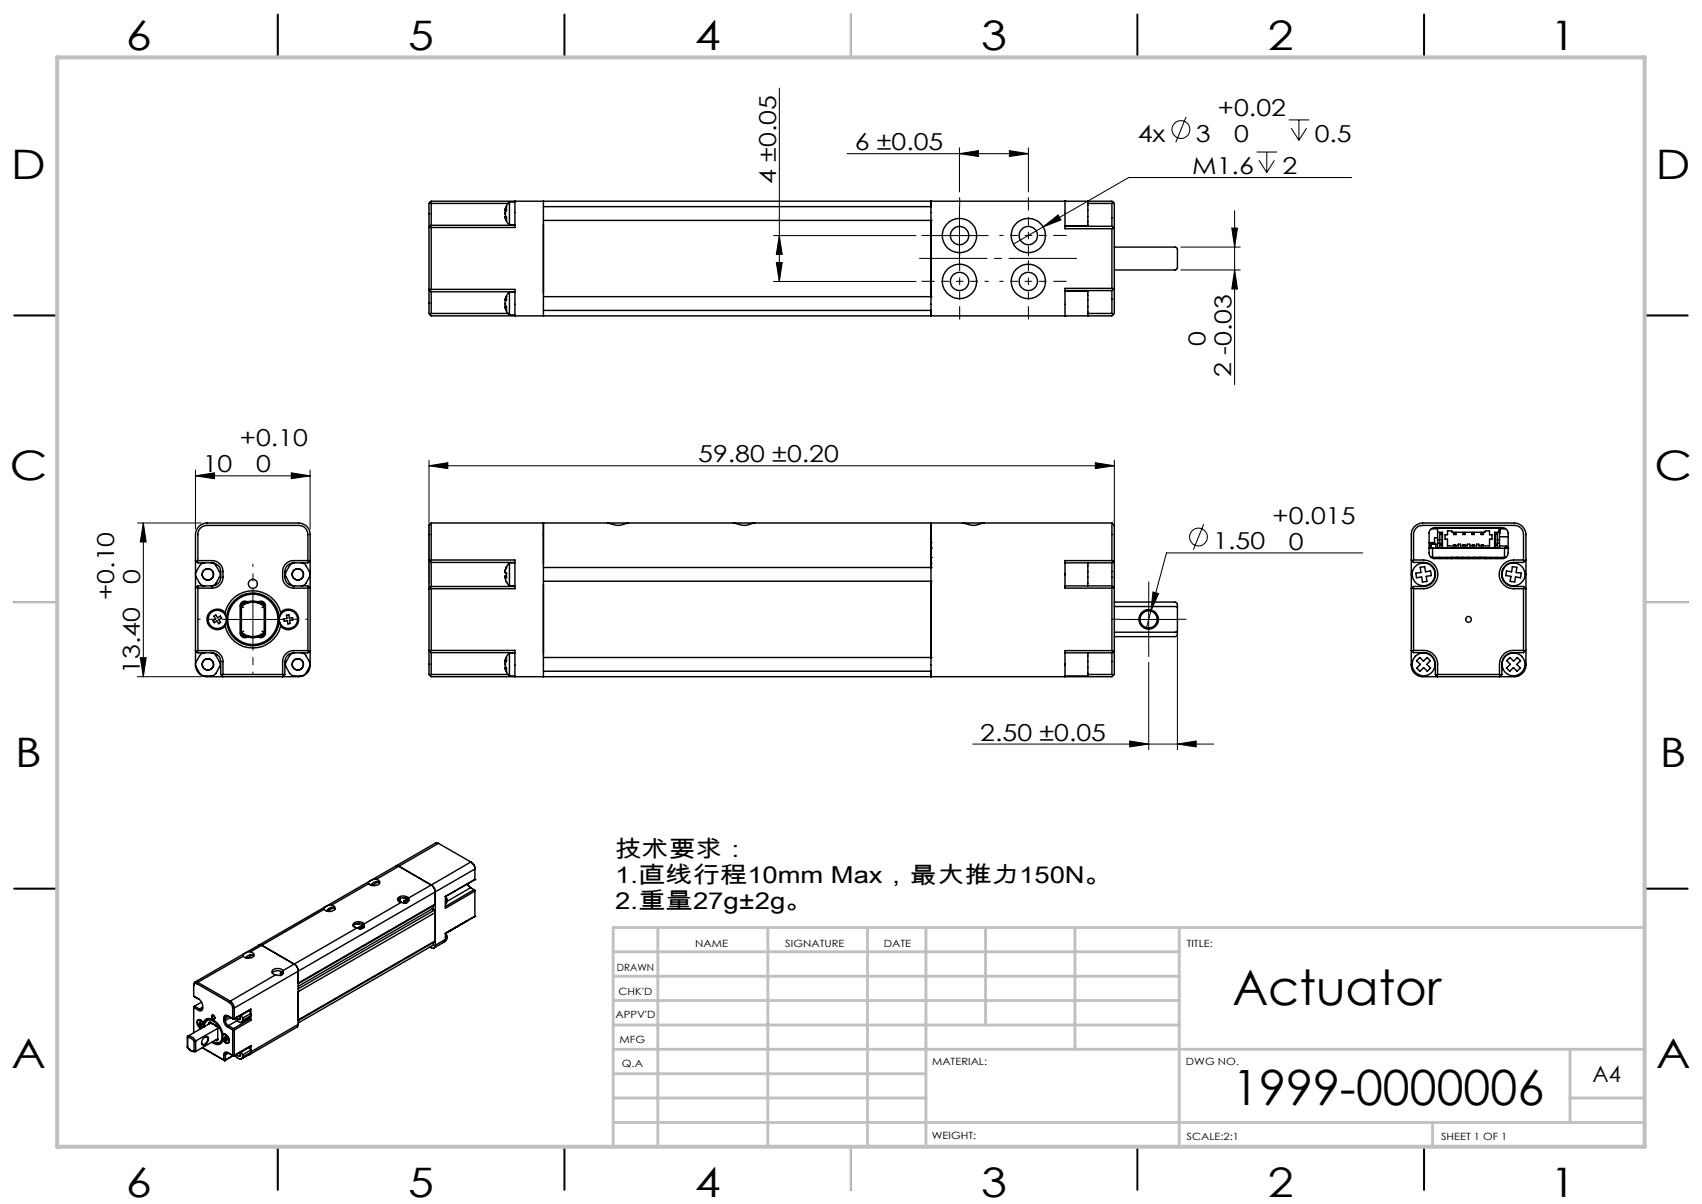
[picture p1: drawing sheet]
<svg xmlns="http://www.w3.org/2000/svg" width="297mm" height="210mm" viewBox="0 0 297 210" stroke-linecap="round" stroke-linejoin="round" font-family="sans-serif">
<g fill="none" stroke="#000" stroke-width=".18">
<path d="M136 15.4v33.7M147.8 26.8h31.7M167.4 26.8l3.3-.5v1zM167.4 25.8v7.7M167.4 36.1v10M176.1 26.3l3.4 .5-3.4 .5zM179.5 25.8v7.7M182 39.6l2.6-2.1 .5 .9zM182 39.6l-5.2 3M207 20.4l-1.8 4.4M214.9 39.8h1l-.5 3.3zM215.4 36.8v30.3"/>
<path d="M219.3 26.5h3.5M219.7 28l1.4 2.1M221.1 26.5v3.6M222.4 28l-1.3 2.1M224.9 20.9h3.6M225.3 22.4l1.4 2.1M226.7 20.9v3.6M228 22.4l-1.3 2.1M235.9 31h-38.9l-15 8.6M135 41.1h24.8M135 49.1h24.8M135.5 45.8h1l-.5 3.3z"/>
<path d="M136 41.1l.5 3.3h-1zM162.5 41.1h9.9M206.1 47.1h10.3M206.1 43.1h10.3M215.4 47.1l.5 3.3h-1zM24 91.2h11.1M25 91.2v26.8M25 91.2l.5 3.3h-1zM34.1 83l3.3-.5v1zM34.1 82v10.2M34.1 83h20M50.8 82.5l3.3 .5-3.3 .5z"/>
<path d="M54.1 82v10.2M74.9 81.2l3.2-.5v1zM74.9 80.2v21.5M74.9 81.2h119.6M191.1 80.7l3.4 .5-3.4 .5zM194.5 80.2v12M210 91.4l-1.8 4.5M237.8 96.4h-34.2l-2.8 10.2M24 118h11.1M24.5 114.7h1l-.5 3.3zM39.1 108h10M44.1 103v10"/>
<path d="M195.4 108h10.1M200.4 103v10M200.4 115.5v15.3M200.8 106.6l-.7 2.9M201.2 103.2l1 .3-1.4 3.1zM205.5 111.1v19.7M169.8 129.8h42M197.1 129.2l3.3 .6-3.3 .5zM205.5 129.8l3.2-.6v1.1z"/>
<circle cx="206.1" cy="22.6" r="1.55"/>
<circle cx="209.1" cy="93.7" r="1.56"/>
</g>
<path d="M187.9 45.1h-27.4" fill="none" stroke="#000" stroke-width=".18" stroke-dasharray="15.2 1.3 1.3 1.3" stroke-dashoffset="3.4"/>
<path d="M167.5 36.1v-1.6M179.5 36.1v-1.6M162.5 41.1h-1.6M162.5 49.1h-1.6M167.5 54.1v1.6M179.5 54.1v1.6M184.5 41.1h1.6M184.5 49.1h1.6M195.5 108h-1.5M200.5 103v-1.5M200.5 113v1.5M205.5 108h1.5" fill="none" stroke="#000" stroke-width=".18" stroke-dasharray="15.2 1.3 1.3 1.3"/>
<path d="M167.5 49.1v-5M167.5 49.1h-5M167.5 49.1v5M167.5 49.1h5M179.5 41.1v-5M179.5 41.1h-5M179.5 41.1v5M179.5 41.1h5M179.5 49.1v-5M179.5 49.1h-5M179.5 49.1v5M179.5 49.1h5" fill="none" stroke="#000" stroke-width=".18" stroke-dasharray="15.2 1.3 1.3 1.3" stroke-dashoffset="14.6"/>
<path d="M39.1 108h-4.6M44.1 103v-4.6M44.1 113v4.6M49.1 108h4.6" fill="none" stroke="#000" stroke-width=".18" stroke-dasharray="15.2 1.3 1.3 1.3" stroke-dashoffset="14.8"/>
<g fill="none" stroke="#000" stroke-width=".35">
<path d="M48.5 2.5v7.5M98.5 2.5v7.5M148.5 2.5v7.5M198.5 2.5v7.5M248.5 2.5v7.5M2.5 55h7.5M287 55h7.5M2.5 105h7.5M287 105h7.5M2.5 155h7.5M287 155h7.5M48.5 200v7.5"/>
<path d="M98.5 200v7.5M148.5 200v7.5M198.5 200v7.5M248.5 200v7.5"/>
</g>
<path d="M148.5 2.5v7.5M2.5 105h7.5M287 105h7.5M148.5 200v7.5" fill="none" stroke="#c0c0c0" stroke-width=".35"/>
<g fill="none" stroke="#c0c0c0" stroke-width=".5">
<path d="M107 178.8h98.8M107 174.5h98.8M107 170.3h98.8M107 166h98.8M114.8 161.8v38.2M134 161.8v38.2M151.4 161.8v38.2M161.6 161.8v38.2M172 161.8v17M187.6 161.8v21.2M205.8 161.8v38.2M287 161.8h-180v38.2"/>
<path d="M107 195.8h180M107 191.5h54.6M107 187.3h54.6M107 183h180M250 195.8v4.2M274 191.5h13M274 183v12.8"/>
</g>
<path d="M10 10h277v190h-277z" fill="none" stroke="#c0c0c0" stroke-width=".7"/>
<g fill="#000">
<path d="M215.4 47.1l.5 3.3h-1zM214.9 39.8h1l-.5 3.3z"/>
<path d="M25 91.2l.5 3.3h-1zM24.5 114.7h1l-.5 3.3zM136 41.1l.5 3.3h-1zM135.5 45.8h1l-.5 3.3z"/>
<path d="M34.1 83l3.3-.5v1zM50.8 82.5l3.3 .5-3.3 .5z"/>
<path d="M74.9 81.2l3.2-.5v1zM191.1 80.7l3.4 .5-3.4 .5zM167.4 26.8l3.3-.5v1zM176.1 26.3l3.4 .5-3.4 .5z"/>
<path d="M201.2 103.2l-.4 3.4 1.4-3.1zM182 39.6l3.1-1.2-.5-.9z"/>
<path d="M205.5 129.8l3.2-.6v1.1zM197.1 129.2l3.3 .6-3.3 .5z"/>
</g>
<g fill="none" stroke="#000" stroke-width=".25">
<path d="M74.9 39.7v10.8M75 35.3l-.1 .2v4.2M75 35.3l.2-.2h118.8l.2 .2M75 39.5l.2 .2M75 39.5l-.1 .2M75 35.3l.2 .2M75.2 35.5v3.8M75.2 39.7v10.8M75.2 35.5h13.5M75.2 39.3h14.7M75.2 39.3l-.2 .2M88.1 37.8a2.4 2.4 0 0 0 .8 1.4"/>
<path d="M88.1 37.2l.3 .7v.5l-.3-.6M88.1 37.2h.1M88.1 37.8h.2M88.3 36.7l-.2 .5M88.4 36.7h-.3l.3-.7v.6l-.3 .6M88.9 35.2l-.5 .7-.3 .7M88.9 35.2v4M88.9 39.2h1M88.9 35.2h1M89.9 35.1v4.6h-14.7M94.8 36h67.7v-.9v20v-1h-67.7M94.8 35.1v20"/>
<path d="M94.8 38.4h67.7M162.5 38.4h.1M162.5 38.4v.6M185.8 35.1v4.8h8.2M185.8 35.1h.1M185.8 39.5h8.2M189.8 35.1v4.3h-4M189.8 35.5h4.2M194 35.5v4M194 39.9v10.4M194 39.5l.5 .4M194.2 35.3l.3 .2v4.4"/>
<path d="M194.2 39.7l-.2 .2M194.2 35.3l-.2 .2M194.5 39.9v10.4M74.9 50.5v4.2l.1 .2M74.9 50.5l.1 .2M75 50.7l.2 .2M75.2 50.5h14.7v4.6M75.2 50.9v3.8M75.2 54.7h13.5M75.2 50.9h14.7M75.2 50.5l-.2 .2M75.2 54.7l-.2 .2"/>
<path d="M88.1 53.5a2.4 2.4 0 0 0 .8 1.4M88.1 52.9l.2 .6M88.1 53.5l.3 .6v-.6M88.1 52.9l.3 .6M88.1 52.9h.1M88.1 53.5h.3M88.3 52.4h-.2l.3-.7v.6l-.3 .6M88.9 50.9l-.5 .7-.3 .7M88.9 50.9v4M88.9 54.9h1M88.9 50.9h1M94.8 51.7h67.7"/>
<path d="M162.5 51.7h.1M162.5 51.1v.6M185.8 50.8h4v4.3M185.8 55.1h.1M185.8 50.7h8.2M189.8 54.7h4.2M194 50.3h-8.2v4.8M194 50.7v4M194 50.3l.2 .2M194 54.7l.2 .2M194.2 50.5l-.2 .2M194.5 50.3v4.4l-.5 .4h-118.8l-.2-.2"/>
<path d="M194.5 43.1l10.8 .1a4.6 4.6 0 0 1 .2 2.3v1.2l-.2 .3-.3 .1h-10.5M194.5 50.3l-.3 .2M34.1 97.8l.2 .2M34.3 98l.2 .2h2.5a1.57 1.57 0 0 1 1.5 1.5 2.07 2.07 0 0 1-.6 2.2l-.9 .3h-2.5l-.2 .2M34.5 97.8h2.5a1.93 1.93 0 0 1 1.9 1.9 2.31 2.31 0 0 1-1.2 2.7l-.7 .2h-2.5M34.5 97.8v-4.6a1.57 1.57 0 0 1 1.6-1.6h16a1.57 1.57 0 0 1 1.6 1.6v4.6M34.5 97.8l-.2 .2M35.7 98.2a1.06 1.06 0 0 0-.9 .5l-.5 1a.93 .93 0 0 0 0 1l.6 1.1 .4 .3 .4 .1M36.9 98.2a.95 .95 0 0 1 .8 .5l.6 1a.93 .93 0 0 1 0 1l-.7 1.1-.2 .3-.5 .1M51.4 98.2a1.06 1.06 0 0 0-.9 .5l-.5 1a.93 .93 0 0 0 0 1l.6 1.1 .4 .3 .4 .1M52.6 98.2a.95 .95 0 0 1 .8 .5l.6 1a.93 .93 0 0 1 0 1l-.7 1.1-.2 .3-.5 .1M53.7 97.8h-2.5a1.93 1.93 0 0 0-1.9 1.9 2.31 2.31 0 0 0 1.2 2.7l.7 .2h2.5"/>
<path d="M53.7 97.8l.2 .2M54.1 97.8l-.4 .4h-2.5a1.57 1.57 0 0 0-1.5 1.5 2.24 2.24 0 0 0 .7 2.2l.8 .3h2.5l.4 .4M74.9 97.7v5M74.9 97.7l.1 .2M75 97.9l.2 .2M75.2 91.2v6.5M75.2 91.2l-.3 .4v6.1M75.2 98.1v4.2M75.2 91.2h30.8M75.2 97.7h14.7v5h-14.7M75.2 98.1h14.7M75.2 97.7l-.2 .2"/>
<path d="M88.4 98.9l-.3 .8M88.4 100v.2M88.4 100v.8l-.3-.2M88.9 98.2l-.5 .6-.2 .7-.1 .4 .3 .1M88.9 98.2v4M88.9 98.2h1M94.8 91.2v26.8M94.8 99h67.7M106 91.2a4.2 4.2 0 0 0 3.7 0M106 91.2h3.7M109.7 91.2h18.3a4.2 4.2 0 0 0 3.7 0M128 91.2h3.7"/>
<path d="M131.7 91.2h36.3M162.5 99h.1M162.5 97.2h.1M162.5 95.6h.1M162.5 91.2v26.8v-.9h-67.7M162.5 94.6h.1M162.5 98.2h.1M162.5 97.3h.1M162.5 98.4v.6M168 91.2l.7 .2a3.7 3.7 0 0 0 3-.2h22.3M168 91.2h3.7M185.8 98.2h8.2"/>
<path d="M189.8 98.2v4M194 91.2v6.6M194 91.2l.5 .4v6.2M194 98.2v4M194 97.8h-8.2v4.8h8.2M194 97.8l.2 .2M194.2 98l-.2 .2M194.5 97.8v4.8M194.5 97.8l-.3 .2M246.3 97.7l.2 .2M246.5 97.9l.2 .2a3.6 3.6 0 0 1 3.2 .6 2.12 2.12 0 0 1 .4 2.3 2.12 2.12 0 0 1-1.9 1.3h-1.7l-.2 .2M246.7 97.7v-4.5a1.57 1.57 0 0 1 1.5-1.6h16.1a1.57 1.57 0 0 1 1.6 1.6v4.5"/>
<path d="M246.7 97.7a3.9 3.9 0 0 1 3.4 .6 2.51 2.51 0 0 1 .7 2.8 2.51 2.51 0 0 1-2.4 1.6h-1.7M246.7 97.7l-.2 .2M246.8 91.8l.7-.4 .7-.2h16.1a2.05 2.05 0 0 1 2 2v22.8a2.05 2.05 0 0 1-2 2h-16.1a1.99 1.99 0 0 1-1.9-2v-22.8a1.91 1.91 0 0 1 .5-1.4zM247.8 98.9h.3a.34 .34 0 0 1 .4-.1 .34 .34 0 0 1 .2 .5v.4h.6a.31 .31 0 0 1 .4 0 .31 .31 0 0 1 0 .4 .35 .35 0 0 1-.1 .3 .35 .35 0 0 1-.4 .1 .36 .36 0 0 0-.3 .2 .36 .36 0 0 0 .1 .4 .31 .31 0 0 1-.1 .4 .31 .31 0 0 1-.4 0h-.3v-.3a.38 .38 0 0 0-.1-.5 .38 .38 0 0 0-.5 0l-.4 .1v-.3a.34 .34 0 0 1-.1-.5 .34 .34 0 0 1 .4-.1h.5zM249.3 94.6h1M249.4 95.6h13.8M249.6 95.4h.1M249.6 95.3h.1M249.6 95.2h.1M249.6 94.9h.1M249.6 94.9h.9v.7M249.6 94.9v.7"/>
<path d="M249.7 92.3l.7-.3h11.7a1.02 1.02 0 0 1 1.1 1v3.4a1.02 1.02 0 0 1-1.1 1h-11.7a.96 .96 0 0 1-1-1v-3.6zM249.8 97.2h12.9M249.8 92.2h1.1M250 95.6h.1M250 95.6v1.6M250.5 95.6h.7M250.9 93.8h-.6v1.1M250.9 92.8h.8v2.7M250.9 94.7h.3M250.9 94.1h.3M251.2 95v-1.9h.5v1.9M251.2 95v.5"/>
<path d="M251.2 95.5v.1M251.2 95.5h-.3v-3.4h10.8v3.4h-.4M251.2 97.2v.2M251.2 95h.5M251.7 95v.5M251.7 95.5v.1M251.7 95.5h9.2M251.7 94.7h.1M251.7 94.1h.1M252.4 95.6h.1M252.4 97.2v.2M252.6 92.6h.7l.1 .2h5.7l.1-.2h.7v.7h.4v.7h-.4v1.2h-1.8v-.3h-.4v.3h-1.2v-.3h-.5v.3h-1.2v-.3h-.3v.3h-1.9v-1.2h-.4v-.7h.4z"/>
<path d="M252.6 95.6h.1M252.7 95.5l-1 .1M252.8 95.5v.1M252.8 95.6h.9M253.1 95.6h.1M253.3 97.3h1.2M253.3 97.2v.2M253.3 95.5v.1M253.4 95.6h.1M253.6 92.8v.4h.5v-.4M253.7 95.5v.1M253.7 95.2v-.2h.3v.2"/>
<path d="M253.8 92.9h.2v.2h-.2zM254 95.5v.1M254 95.6h1.1M254.1 97.2v.1M254.2 95.6h.1M254.4 95.6h.1M254.5 97.2v.2M254.5 95.5v.1M254.7 95.6h.1M254.9 95.6h.1M255.1 95.5v.1M255.1 97.2v.2"/>
<path d="M255.1 97.3h.3M255.3 92.8v.4h.4v-.4M255.3 95.5v.1M255.3 95.2v-.2h.3v.2M255.4 92.9h.2v.2h-.2zM255.4 97.2v.2M255.6 95.5v.1zM255.7 95.6h.2M255.9 95.5v.1M256 97.2v.2M256 97.3h.5M256.5 97.2v.2"/>
<path d="M256.6 95.5v.1M256.9 92.8v.4h.3v-.4M256.9 95.5v.1M256.9 95.2v-.2h.3v.2M257 92.9h.2v.2h-.2zM257.1 97.2v.2M257.1 97.3h.4M257.2 95.5v.1M257.2 95.6h1M257.5 97.2v.2M257.5 95.6h.1M257.8 95.6h.1"/>
<path d="M258.1 97.2v.2M258.1 97.3h1.2v.1M258.1 95.6h.1M258.1 95.5v.1M258.2 95.6h.1M258.4 97.2v.1M258.4 92.8v.4h.5v-.4M258.5 95.5v.1M258.5 95.2v-.2h.3v.2M258.6 92.9h.2v.2h-.2zM258.8 95.5v.1M259.2 95.5v.1"/>
<path d="M259.2 95.6h1M259.3 97.2v.2M260.1 97.2v.2M260.2 95.6h.7M260.2 95.5v.1M260.4 95.6h.1M260.5 95.6h-.1M260.5 95.6h.1M260.8 94.7h.1M260.8 94.1h.1M260.9 95v-1.9h.4v1.9M260.9 95v.5"/>
<path d="M260.9 95.5v.1M260.9 95h.4M261.3 95v.5M261.3 95.5v.1M261.3 97.2v.2M261.3 94.7h.4M261.3 94.1h.4M261.7 92.5v.3M261.7 92.9h.1M261.7 92.5h.1M261.7 92.4v.1M261.7 92.4h.1"/>
<path d="M261.7 92.2h1M261.7 93.6h1.5M261.7 95.2h1.2v.4M261.7 92.8h-.9v2.7M262.6 95.6l-.1 1.6M262.9 95.6h.3M262.9 95.4h.3M262.9 99.6l.3 .1a.38 .38 0 0 0 .5 0 .38 .38 0 0 0 .1-.4l.1-.1a.3 .3 0 0 1 .1-.4 .3 .3 0 0 1 .4 .1h.3l-.1 .6a.36 .36 0 0 0 .1 .4 .36 .36 0 0 0 .4 0l.4 .1-.1 .3a.33 .33 0 0 1-.1 .4 .33 .33 0 0 1-.4 0h-.1a.36 .36 0 0 0-.4 .1 .36 .36 0 0 0 0 .4 .32 .32 0 0 1-.2 .3 .32 .32 0 0 1-.4 0l-.3-.1 .2-.9-1-.1zM263.1 95.6h.1M265.9 97.7a3.9 3.9 0 0 0-3.4 .6 2.49 2.49 0 0 0-.7 2.8 2.49 2.49 0 0 0 2.3 1.6h1.8M265.9 97.7l.2 .2M266.3 97.7l-.4 .4h-1.8a2.1 2.1 0 0 0-2.1 2.1 2.1 2.1 0 0 0 2.1 2.1h1.8l.2 .2"/>
<path d="M34.1 100.1v-6.9a2.05 2.05 0 0 1 2-2h16a1.99 1.99 0 0 1 2 2v6.9M34.1 115.9a2.03 2.03 0 0 0 2 2.1h16a1.99 1.99 0 0 0 2-2.1M34.1 100.3v15.5M34.1 113.5l.2 .2M34.3 113.7l.2 .2h2.5a1.57 1.57 0 0 1 1.5 1.5v2.2l.2 .2M34.3 102.4l.2 .2M34.3 102.4l-.2 .2M34.5 113.5h2.5a1.93 1.93 0 0 1 1.9 1.9v2.2M34.5 102.6v10.9M34.5 113.5l-.2 .2M35.7 113.9a1.06 1.06 0 0 0-.9 .5l-.5 1a.93 .93 0 0 0 0 1l.6 1.1 .4 .3 .4 .1h1.2l.5-.2 .3-.3 .6-1a.93 .93 0 0 0 0-1l-.6-1a.95 .95 0 0 0-.8-.5M37.3 107.5l.4-.2 .3 .5 .5-.4 .2 .4-.5 .3 .3 .5-.3 .2-.3-.5-.5 .3-.2-.3 .4-.3z"/>
<path d="M38.7 117.8l.2 .2M38.9 117.6h10.4M38.9 117.6l-.2 .2M39.3 106.8a5 5 0 0 1 4.8-3.8 5 5 0 0 1 4.9 3.8M39.3 109.2a5 5 0 0 0 4.8 3.8 5 5 0 0 0 4.9-3.8M39.3 106.8a1.8 1.8 0 0 0-2.6-.1 1.8 1.8 0 0 0 0 2.6 1.8 1.8 0 0 0 2.6-.1M39.3 106.8l.1 .6M39.4 108.7l-.1 .5M42.1 110.5l.8 .5M42.3 104.9l.4-.1 .4 .1 .8-.1 1.1 .1a.88 .88 0 0 1 1.3 .7v4.8a.91 .91 0 0 1-1.3 .7l-.7 .1-1.1-.1a.89 .89 0 0 1-1.3-.7v-4.8l.1-.4zM42.5 106l-.4-.2a2.95 2.95 0 0 1 4 0l-.4 .2M42.5 110.1l-.4 .2a2.95 2.95 0 0 0 4 0l-.4-.2"/>
<path d="M42.9 105.1l-.8 .4M43.3 105.2h-.2a.6 .6 0 0 0-.6-.1 .6 .6 0 0 0-.4 .5v4.8a.8 .8 0 0 0 1.2 .5M44.9 105.2h.2a.6 .6 0 0 1 .7-.1 .6 .6 0 0 1 .3 .5v4.8a.77 .77 0 0 1-1.1 .5h-.1M45.3 105.1l.8 .4M46.1 110.5l-.8 .5M48.9 108.6l.1 .6M49 106.8a1.8 1.8 0 0 1 2.6-.1 1.8 1.8 0 0 1 0 2.6 1.8 1.8 0 0 1-2.6-.1M49 106.8l-.1 .6M49.3 117.6l.2 .2M50 107.3l.4-.1 .1 .6 .5-.1 .1 .4-.5 .1v.6h-.4v-.5l-.6 .1-.1-.5h.6zM51.4 113.9a1.06 1.06 0 0 0-.9 .5l-.5 1a.93 .93 0 0 0 0 1l.6 1.1 .4 .3 .4 .1h1.2l.5-.2 .3-.3 .6-1a.93 .93 0 0 0 0-1l-.6-1a.95 .95 0 0 0-.8-.5M53.7 113.5h-2.5a1.93 1.93 0 0 0-1.9 1.9v2.2"/>
<path d="M53.7 102.6v10.9M53.7 113.5l.2 .2M53.9 102.4l-.2 .2M54.1 113.5l-.4 .4h-2.5a1.57 1.57 0 0 0-1.5 1.5v2.2l-.4 .4M54.1 100.3v15.5M74.9 113.4v4.2l.3 .4h118.8l.2-.2M74.9 113.4l.3 .4M74.9 102.7v10.7M75 102.5l.2 .2M75 102.5l-.1 .2M75.2 113.4h14.7v4.6M75.2 113.8v3.8"/>
<path d="M75.2 117.6h13.5M75.2 102.7v10.7M75.2 113.8h14.7M75.2 113.4l-.2 .2M75.2 102.3h14.7M75.2 102.3l-.2 .2M75.2 117.6l-.2 .2M88.1 100.6l.3 1 .5 .6M88.1 116.4a2.64 2.64 0 0 0 .8 1.5M88.1 115.9l.3 .6v.6l-.3-.7M88.1 115.3l.3-.6v.5l-.3 .7M88.1 115.9h.1"/>
<path d="M88.1 100.5v.1M88.1 100.6h.3M88.1 100.5h.3M88.1 115.3h.3M88.1 116.4h.2M88.3 115.3l-.2 .6M88.4 100.4l-.3 .1M88.9 113.9a2.64 2.64 0 0 0-.8 1.4M88.9 113.9v4M88.9 102.2h1M88.9 113.9h1M88.9 117.9h1"/>
<path d="M94.8 101.4h67.7M94.8 114.7h67.7M162.5 101.4h.1M162.5 114.7h.1M162.5 101.4v.6M162.5 114.1v.6M185.8 102.2h8.2M185.8 113.9h8.2M189.8 113.9v4h-4M189.8 117.6h4.2M194 113.5h-8.2v4.5M194 113.9v3.7"/>
<path d="M194 102.6v10.9M194 113.5l.2 .2M194 102.2l.2 .2M194 117.6l.2 .2M194.2 113.7l-.2 .2M194.2 102.4l-.2 .2M194.2 102.4l.3 .2M194.5 105h10.5l.4 .3 .1 .7M194.5 113.5v4.1l-.3 .2M194.5 105.8h10.7l.3 .2M194.5 102.6v10.9M194.5 113.5l-.3 .2"/>
<path d="M205.5 110.1l-.1 .7-.4 .2h-10.5M205.5 110.1l-.3 .2h-10.7M205.5 106v4.1M246.3 115.8v.1M246.3 100.1v.2M246.3 113.4l.4 .4a4.3 4.3 0 0 1 2.9 .4 2.19 2.19 0 0 1 .9 1.6v1.8l.4 .4M246.5 102.5l-.2 .2M246.5 102.5l.2 .2M246.7 113.4a3.8 3.8 0 0 1 3.5 .8 2.31 2.31 0 0 1 .7 1.6v1.8M246.7 102.7v10.7M246.7 113.4l-.2 .2M247.3 115.2l.1-.2a.34 .34 0 0 1 .3-.3 .34 .34 0 0 1 .4 .3l.3 .3 .3-.3a.28 .28 0 0 1 .3-.3 .28 .28 0 0 1 .3 .3 .28 .28 0 0 1 .3 .2 .28 .28 0 0 1-.3 .3l-.1 .1a.34 .34 0 0 0-.1 .4 .34 .34 0 0 0 .3 .3 .32 .32 0 0 1 .2 .3 .32 .32 0 0 1-.3 .3l-.2 .2-.7-.7-.2 .3a.35 .35 0 0 1-.3 .3 .35 .35 0 0 1-.4-.2 .28 .28 0 0 1-.3-.3 .28 .28 0 0 1 .3-.3l.4-.3-.6-.6z"/>
<path d="M250.9 117.6h10.8M250.9 117.6l-.3 .2M261.7 117.6l.2 .2M261.9 117.8l-.2 .2M263.1 115a.34 .34 0 0 1 .4-.3 .34 .34 0 0 1 .3 .3l.3 .3 .4-.4a.29 .29 0 0 1 .4-.1 .29 .29 0 0 1 .2 .2l.2 .2-.2 .3a.38 .38 0 0 0-.3 .3 .38 .38 0 0 0 .2 .4 .28 .28 0 0 1 .3 .3 .28 .28 0 0 1-.3 .3 .28 .28 0 0 1-.3 .3 .28 .28 0 0 1-.3-.3l-.3-.4-.3 .3a.35 .35 0 0 1-.3 .3 .35 .35 0 0 1-.3-.2l-.3-.3 .7-.6-.3-.3a.33 .33 0 0 1-.3-.2 .33 .33 0 0 1 .1-.4zM265.9 113.4a3.8 3.8 0 0 0-3.5 .8 2.31 2.31 0 0 0-.7 1.6v1.8M265.9 102.7v10.7M265.9 113.4l.2 .2M266.1 113.6l-.2 .2a4.1 4.1 0 0 0-2.9 .4 1.95 1.95 0 0 0-.9 1.6v1.8l-.2 .2M266.1 102.5l.2 .2M266.1 102.5l-.2 .2M266.3 115.8v.1"/>
<path d="M266.3 100.1v.2M266.3 113.4l-.2 .2M56.6 158.6l-10.9 6.3M57.9 157.9a.62 .62 0 0 1 .6 .7 1.36 1.36 0 0 1-1.9 0M57.9 157.9l-.9 .1-.5 .4 .1 .2M58.2 158.3h-.5l-.8 .6M58.2 158.3l.3 .3M58.2 158.3l-1.1 .6M64.3 154.1l-6.4 3.8M65.7 153.4a.55 .55 0 0 1 .6 .6 .55 .55 0 0 1-.7 .4l-.3 .1a1.05 1.05 0 0 1-1-.4M65.7 153.4l-1.1 .2-.3 .3v.2M66 153.8h-.5l-.8 .6"/>
<path d="M66 153.8l.2 .3M66 153.8l-1.1 .6M69.1 151.1h.5M69.1 151.1l-23.9 13.7M69.4 157a1.18 1.18 0 0 1 1.9 .1M69.6 151.1l5.6 3.3M69.6 151.1l-3.9 2.3M69.7 156.8l-.1 .5zM69.7 156.8h.1M69.7 156.8h-.1M69.8 156.7l-.1 .1M69.8 157.3h.1"/>
<path d="M69.8 156.7v.6M70 157.4l-6.5 3.7M70.3 156.6l.2 .1v-.1M70.5 157.2l.4 .3zM70.5 157.2v.3M70.5 157.2l.1 .1M70.5 156.7l.3 .1M70.6 157.3h.1M70.6 157.3l.4 .2M70.6 157.3l.3 .2M70.8 156.7h.1M70.8 156.7l.2 .1"/>
<path d="M70.8 156.8l.2 .2M70.8 156.7v.1M71 157l.3 .2M71 157l-.4 .3M71 157h-.2l-.3 .2M71 157h.1M71 156.8h.1M71 156.9l.3 .2M71 156.8v.2M71.3 156.6a.63 .63 0 0 1-.1 .7 .63 .63 0 0 1-.7 .2l-.5-.1M71.3 156.6a1.27 1.27 0 0 0-1.9 .2l.1 .4 .5 .2M75.2 154.4a1.62 1.62 0 0 1 .8 1.2"/>
<path d="M75.2 154.4l-3.9 2.2M75.4 158.6l.3 .2M75.6 158v.4l-.1 .1-23.5 13.5M75.7 158.8l.3 .4-24 13.8M75.7 158.8l-23.7 13.7M76 155.6v9.3M76 155.6l-24 13.8M76.5 147.1l-.5-.1-6.9 4.1M76.5 147.1l-6.9 4M76.5 147.1l5.7 3.2M77.7 156.4a.88 .88 0 0 1 0 1.3M77.8 156.3l.2 .9"/>
<path d="M81.5 154.2l.6 .6M81.6 154.2l.7 .7M82.1 154.8l.6 .4M82.1 154.8l-4.1 2.4M82.2 150.3a1.38 1.38 0 0 1 .7 1.3l-6.9 4M82.2 150.3a1.29 1.29 0 0 1 .7 1.1v2M82.2 150.3l-7 4.1M82.7 155.2l-5 2.9M82.7 155.2l.2 .1v4.5M82.9 153.4h.1M82.9 159.8h.1M82.9 155.4l-5.2 3v-2"/>
<path d="M82.9 153.4l-5.2 3M82.9 159.8l-5.2 3M33.8 173.8l.9 .5a1.5 1.5 0 0 1 .5 2l-.5-.1M33.8 175.7l.9 .5M33.8 173.8l.9 .5M33.9 175.5l-.1 .1v4.6M33.9 175.5l.9 .5M34.4 171.6a.35 .35 0 0 0-.4-.1 .35 .35 0 0 0-.2 .4M34.4 171.6l5.6 3.3M34.5 171.3a.44 .44 0 0 0-.5 0 .44 .44 0 0 0-.2 .5v2M34.5 171.3l5.7 3.3M34.5 171.3l-.1 .3"/>
<path d="M34.8 176l.5-.3a.32 .32 0 0 1-.1 .3 .32 .32 0 0 1-.4 0zM34.8 176l-.1 .2M34.9 178.6h-.2l.1 .2M34.9 178.6l.1 .1M35 178.7l-.2 .1M35 178.7l.1 .3M35 177.9h-.2l-.2 .1M35 178.5h.2l.1 .2h-.2M35 178.5l-.1-.2h-.1l.1 .3M35 178.5l-.1 .1M35.1 178.7l.1 .3h-.1M35.1 178.7h.1"/>
<path d="M35.1 178.7h-.1M35.2 174.8l-1.3 .7M35.2 179h-.1M35.2 178.6h.1M35.2 178.6l-.1 .1M35.5 178.4a1.14 1.14 0 0 1 .9-.8 1.14 1.14 0 0 1 1.1 .5l.9 1 .5 1.3M35.5 178.4l-.2-.2a.58 .58 0 0 0-.9-.2v.2a1.34 1.34 0 0 0 .7 1.2M35.5 178.4l.1 .5v-.3M35.6 179.1a1.01 1.01 0 0 0-1-1.1 1.03 1.03 0 0 0 .6 1.3M35.6 178.6v.5M35.7 179.1a.98 .98 0 0 1 .5-1.2 .98 .98 0 0 1 1.2 .4 3 3 0 0 1 1.2 3.1 .92 .92 0 0 1-1.5 .3M36.2 177.8l-.3 .5"/>
<path d="M36.4 178.5v.1M36.4 178.5h.2M36.6 178.5h.1M36.7 178.3l.1 .1-.2 .1zM36.8 178.4l-4.1 2.4M36.9 178.5h.1M36.9 178.5l.7 .3M36.9 178.5a.23 .23 0 0 0-.3-.2 .23 .23 0 0 0-.2 .2M36.9 177.1a.38 .38 0 0 1 .5 .2 .38 .38 0 0 1-.1 .5l-.3-.3zM37 177.1a.32 .32 0 0 1 .4 .2 .32 .32 0 0 1-.1 .4l-.3-.3zM37 178.5l.3 .1M37.3 177.9l-.2-.1a.92 .92 0 0 0-1.3 .5"/>
<path d="M37.5 178.8l.2 .1M37.6 178.8l.3 .2 .1 .4M37.6 178.8l.1 .1M37.7 178.9h.1M38 179.4v2a.2 .2 0 0 1-.2 .1 .2 .2 0 0 1-.2-.1M38 179.4l-3.9 2.2M39.1 178a1.33 1.33 0 0 0 .6 1.1M39.1 177.6v.4M39.1 177.6h.2M39.1 178h.2M39.3 178a1.06 1.06 0 0 0 .6 .9M39.3 177.6v.4"/>
<path d="M39.7 177.2a.4 .4 0 0 0-.5-.1 .4 .4 0 0 0-.1 .5M39.7 177.2l1 .6M39.7 179.1l.9 .6M39.7 177.2l.2 .1M39.9 177.3a.32 .32 0 0 0-.4-.1 .32 .32 0 0 0-.2 .4M39.9 178.9l.8 .5M39.9 178.9l-.2 .2M39.9 177.3l-.6 .3M40 174.9l.4 .2 .2 .7M40.2 174.6a1.62 1.62 0 0 1 .7 1.2M40.2 174.6l-.2 .3M40.2 177.5l-.9 .5"/>
<path d="M40.6 175.8h.3M40.6 175.8v1.9l.1 .1M40.6 179.7v4.4M40.7 177.8h.1M40.7 179.6l.2 .1M40.7 179.6l-.1 .1M40.7 179.4v.2M40.9 175.8v1.9l-.2 .1M40.9 179.7v4.4M41.1 177.6l.2 .4 .5 .3h.3l.2-.3M41.3 177.4l.3 .4h.2l.1-.2-.1-.4 .1 .6h-.2l-.2-.1M41.3 178l-1.4 .9"/>
<path d="M42.1 177v.1M42.1 177.1l.2 .5M42.3 177.6v.4M42.4 166.8l-7.9 4.5M43.4 177.6l.2 .1M43.5 176.2h.1M43.5 177.5h.1M43.5 177.5l-1.4 .8M43.5 176.2l-1.4 .9M43.5 176.2l.2 .6M43.6 177.7l-2.9 1.7M43.6 177.7l.2 .3"/>
<path d="M43.7 166a.61 .61 0 0 1 .6 .7 1.36 1.36 0 0 1-1.9 .1M43.7 166l-.5 .1-.7 .3-.1 .1v.3M43.7 176.8v.4M43.7 176.8l-1.4 .8M43.7 177.2l-1.4 .8M43.7 177.2l-.2 .3M43.8 176v.9M43.8 177v1M43.8 176l-3.1 1.8M43.8 178l-2.9 1.7M43.8 176l-.2 .1M44.1 166.6l-.6-.1-.6 .6"/>
<path d="M44.1 166.6l.2 .1M44.1 166.6l-1 .5M45.2 164.8l.5 .1M45.2 164.8l-11.2 6.5M45.7 164.9l-2 1.1M45.7 164.9l5.6 3.3M47.5 169.7a1.22 1.22 0 0 1 1.9 .1M48.1 170l-7.9 4.6M48.9 169.8l.3 .2M48.9 169.8v.4M49 169.7l-.1 .1M49 169.7l.3 .1"/>
<path d="M49.1 169.7h-.1M49.1 169.7l.3 .1M49.1 169.7h.1M49.1 169.7l.2 .1M49.3 169.6l-.2 .1M49.4 169.3a.63 .63 0 0 1-.1 .7 .63 .63 0 0 1-.7 .1l-.5-.1M49.4 169.3a1.41 1.41 0 0 0-1.9 0 .54 .54 0 0 0 .6 .7M51.3 168.2a1.38 1.38 0 0 1 .7 1.2M51.3 168.2l-1.9 1.1M52 178.7l-.1 .4-8.3 4.8M52 171.5h.1M52 173h.1"/>
<path d="M52 177.9h.1M52 171.5l24-13.8-24 13.9M52 177.9l24-13.8-24 13.9M52 169.4l-11.1 6.4M52 169.4v9.3M52 178.7l-8.2 4.8M62.2 161.1h.1M62.2 161.9l-10.9 6.3M62.3 161.1h.1M62.4 161.1h.1M62.4 161.1l.1 .1M62.4 161.2h.1"/>
<path d="M62.4 161.1v.1M62.5 161.1h.1M62.5 161.2h.1M62.6 161.1h.1M62.9 161.8h.1M62.9 161.8l-.2 .2M62.9 161.8v.2M63.1 161.8h.1M63.1 161.8v.2l.2-.2M63.3 161.7h.1M63.3 161.7l-.2 .1M63.3 161.7v.1"/>
<path d="M63.4 161.3l-1.1 .6-.7-.4a1.31 1.31 0 0 1 1.9 0v.1M63.4 161.6h.1M63.4 161.6v.1l-.1 .1M63.5 161.5l-.1 .1M63.5 161.1a.63 .63 0 0 1-.1 .7 .63 .63 0 0 1-.6 .2l-.6-.1M63.5 161.1a1.23 1.23 0 0 0-1.9 .2 .68 .68 0 0 0 .6 .6M75.6 164.4v.4l-.1 .1-23.5 13.5M76 164.9a.49 .49 0 0 1-.4 .5 .49 .49 0 0 1-.6-.2M77.7 163.9l-.1 .3-1.9 1.1M77.7 162.8v1.1M77.7 163.9l-1.7 1M77.8 162.8l.2 .8"/>
<path d="M77.8 162.8a.82 .82 0 0 1-.1 1.3M81.4 160.7h.1M81.4 160.7l-3.6 2.1M32.7 182.6l.8 .8h.6M32.7 182.6v.1M32.7 180.9v1.8M32.7 180.8a1.37 1.37 0 0 1 1.4 .8M32.7 180.8v.2a1.2 1.2 0 0 1 1.2 .6M32.7 182.7a1.16 1.16 0 0 0 1.2 .6M33.9 183.3l.2 .1M33.9 181.6v1.7M34.1 181.6h-.2"/>
<path d="M34.1 181.6v1.8M35.3 182.8l3.8 2.1M35.3 182.7v.1M35.3 182.8l3.9 2.2M35.6 181a.44 .44 0 0 1 .8 0 1.01 1.01 0 0 1-1.1 1.3 .95 .95 0 0 1 .3-1.3zM35.7 180.9l.3-.1a.73 .73 0 0 1-.2 1.3l-.2 .1a.33 .33 0 0 1-.4-.4M38 181.2l-.1 .2h-.2M38 181.2l-3.9 2.2M38.5 181.8l-.5 .1M38.9 180.5a.78 .78 0 0 1 1 .9 .39 .39 0 0 1-.1 .4 .39 .39 0 0 1-.5 0l-.4-.7zM38.9 181.4a1.12 1.12 0 0 1-.9 .8 1.12 1.12 0 0 1-1.1-.4M38.9 180.4a.99 .99 0 0 1 1.1 1v.3a.35 .35 0 0 1-.5 .3l-.6-.6"/>
<path d="M38.9 181.2a.84 .84 0 0 1-1 .7M38.9 180.4v.1M38.9 181.3v.1M39 180.5h.4M39.1 184v.9M39.1 184h.2M39.1 184.9l.1 .1M39.1 181.1v-.1l.2 .1v-.3l.1 .1v.2l.3 .1v.2l-.2-.1M39.1 181.1l.2 .1M39.2 185h.1M39.3 181l.2 .1M39.3 181.2l.1 .3"/>
<path d="M39.3 184v.9M39.3 184.9l-.1 .1M39.3 184.9l1.3-.8-1.4 .9M39.4 181l-.3 .1M39.5 181.3v.2h-.1M39.5 181.1v.2M39.5 181.1l-.2 .1M39.5 181.4l-.1 .1M39.7 181.2l-.2 .1M39.7 183.6a.41 .41 0 0 0-.5-.1 .41 .41 0 0 0-.1 .5M39.7 183.6l.9 .5M39.7 183.6l.2 .1"/>
<path d="M39.9 183.7a.31 .31 0 0 0-.4-.1 .31 .31 0 0 0-.2 .4M39.9 183.7l.8 .5M39.9 183.7l-.6 .3M40 181.5l-.2 .4M40.6 184.1l.1 .1M40.7 184.2h.1M40.9 184.1l-.2 .1M41.1 184l.2 .5 .6 .3 .2-.1M41.3 183.9l.5 .3 .1-.1-.1-.5 .1 .5-.2 .1zM42.1 183.4v.1M42.1 183.5l.2 .5M42.3 184v.4"/>
<path d="M42.3 184.4l-.2 .3M43.5 182.6v.1M43.5 183.9l-1.4 .8M43.5 182.7l-1.4 .8M43.5 182.7l.2 .5M43.7 183.2v.4M43.7 183.2l-1.4 .8M43.7 183.6l-1.4 .8M43.7 183.6l-.2 .3M43.8 183.5l-.1 .4-.3 .1M43.8 182.4v1M43.8 183.4v.1"/>
<path d="M43.8 182.4l-2.9 1.7M43.8 182.4l-3.1 1.8"/>
<circle cx="167.4" cy="49.1" r="3"/>
<circle cx="167.4" cy="41.1" r="3"/>
<circle cx="167.4" cy="49.1" r="1.6"/>
<circle cx="167.4" cy="41.1" r="1.62"/>
<circle cx="179.4" cy="41.1" r="1.62"/>
<circle cx="179.4" cy="49.1" r="1.6"/>
<circle cx="179.4" cy="49.1" r="3"/>
<circle cx="179.5" cy="41.1" r="3"/>
<circle cx="36.3" cy="100.2" r=".99"/>
<circle cx="36.3" cy="115.9" r=".98"/>
<circle cx="36.3" cy="100.2" r="1"/>
<circle cx="36.3" cy="115.9" r="1"/>
<circle cx="37.9" cy="108" r="1.61"/>
<circle cx="44.1" cy="108" r="4.6"/>
<circle cx="44.1" cy="101.8" r=".79"/>
<circle cx="44.1" cy="108" r="4.4"/>
<circle cx="50.3" cy="108" r="1.6"/>
<circle cx="52" cy="115.9" r=".99"/>
<circle cx="52" cy="100.2" r=".98"/>
<circle cx="52" cy="100.2" r="1.01"/>
<circle cx="200.4" cy="108" r="1.5"/>
<circle cx="200.4" cy="108" r="1.7"/>
<circle cx="248.4" cy="115.9" r="2"/>
<circle cx="248.4" cy="100.2" r="2"/>
<circle cx="256.3" cy="108" r=".51"/>
<circle cx="264.1" cy="115.9" r="2"/>
<circle cx="264.1" cy="100.2" r="1.99"/>
</g>
<g font-size="8.5">
<text x="215" y="175.2">Actuator</text>
<text x="215" y="192.7">1999-0000006</text>
</g>
<g font-size="7.1">
<text x="22" y="8.7">6</text>
<text x="71.2" y="8.7">5</text>
<text x="121.2" y="8.7">4</text>
<text x="171.2" y="8.7">3</text>
<text x="221.2" y="8.7">2</text>
<text x="270.5" y="8.7">1</text>
<text x="2" y="31.2">D</text>
<text x="289" y="31.2">D</text>
<text x="1.7" y="83.7">C</text>
<text x="288.7" y="83.7">C</text>
<text x="2.7" y="133.7">B</text>
<text x="289.7" y="133.7">B</text>
<text x="2" y="186.2">A</text>
<text x="289" y="186.2">A</text>
<text x="22" y="208.7">6</text>
<text x="71.2" y="208.7">5</text>
<text x="121.2" y="208.7">4</text>
<text x="171.2" y="208.7">3</text>
<text x="221.2" y="208.7">2</text>
<text x="270.5" y="208.7">1</text>
</g>
<g font-size="4.1">
<text x="212.5" y="20.3">+0.02</text>
<text x="149.1" y="26.2">6 ±0.05</text>
<text x="198.5" y="24.7">4x</text>
<text x="208.7" y="24.7">3</text>
<text x="215.4" y="24.8">0</text>
<text x="229.4" y="24.7">0.5</text>
<text x="135.4" y="32.1" transform="rotate(-90 135.4 32.1)">4 ±0.05</text>
<text x="208" y="30.3">M1.6</text>
<text x="223.8" y="30.3">2</text>
<text x="210.4" y="60.3" transform="rotate(-90 210.4 60.3)">0</text>
<text x="214.8" y="65.8" transform="rotate(-90 214.8 65.8)">2 -0.03</text>
<text x="41.9" y="77.9">+0.10</text>
<text x="35.4" y="82.3">10</text>
<text x="44.7" y="82.4">0</text>
<text x="121.8" y="80.6">59.80 ±0.20</text>
<text x="211.7" y="95.8">1.50</text>
<text x="222.1" y="91.3">+0.015</text>
<text x="224.9" y="95.9">0</text>
<text x="24.4" y="101.8" transform="rotate(-90 24.4 101.8)">0</text>
<text x="19.9" y="104.6" transform="rotate(-90 19.9 104.6)">+0.10</text>
<text x="24.4" y="117.6" transform="rotate(-90 24.4 117.6)">13.40</text>
<text x="171.1" y="129.2">2.50 ±0.05</text>
<text x="107.4" y="149.5">技术要求：</text>
<text x="107.4" y="154.1">1.直线行程10mm Max，最大推力150N。</text>
<text x="107.4" y="158.6">2.重量27g±2g。</text>
</g>
<text font-size="3.9" x="277.9" y="188.8">A4</text>
<g font-size="1.7">
<text x="121.3" y="165.2">NAME</text>
<text x="137" y="165.1">SIGNATURE</text>
<text x="154.2" y="165.1">DATE</text>
<text x="207.1" y="165.1">TITLE:</text>
<text x="107.6" y="169.3">DRAWN</text>
<text x="107.9" y="173.5">CHK'D</text>
<text x="107.4" y="177.6">APPV'D</text>
<text x="108.1" y="182">MFG</text>
<text x="162.6" y="185.7">MATERIAL:</text>
<text x="207" y="185.7">DWG NO.</text>
<text x="108.5" y="186.2">Q.A</text>
<text x="162.6" y="198.7">WEIGHT:</text>
<text x="207.1" y="198.8">SCALE:2:1</text>
<text x="251.5" y="198.8">SHEET 1 OF 1</text>
</g>
</svg>
